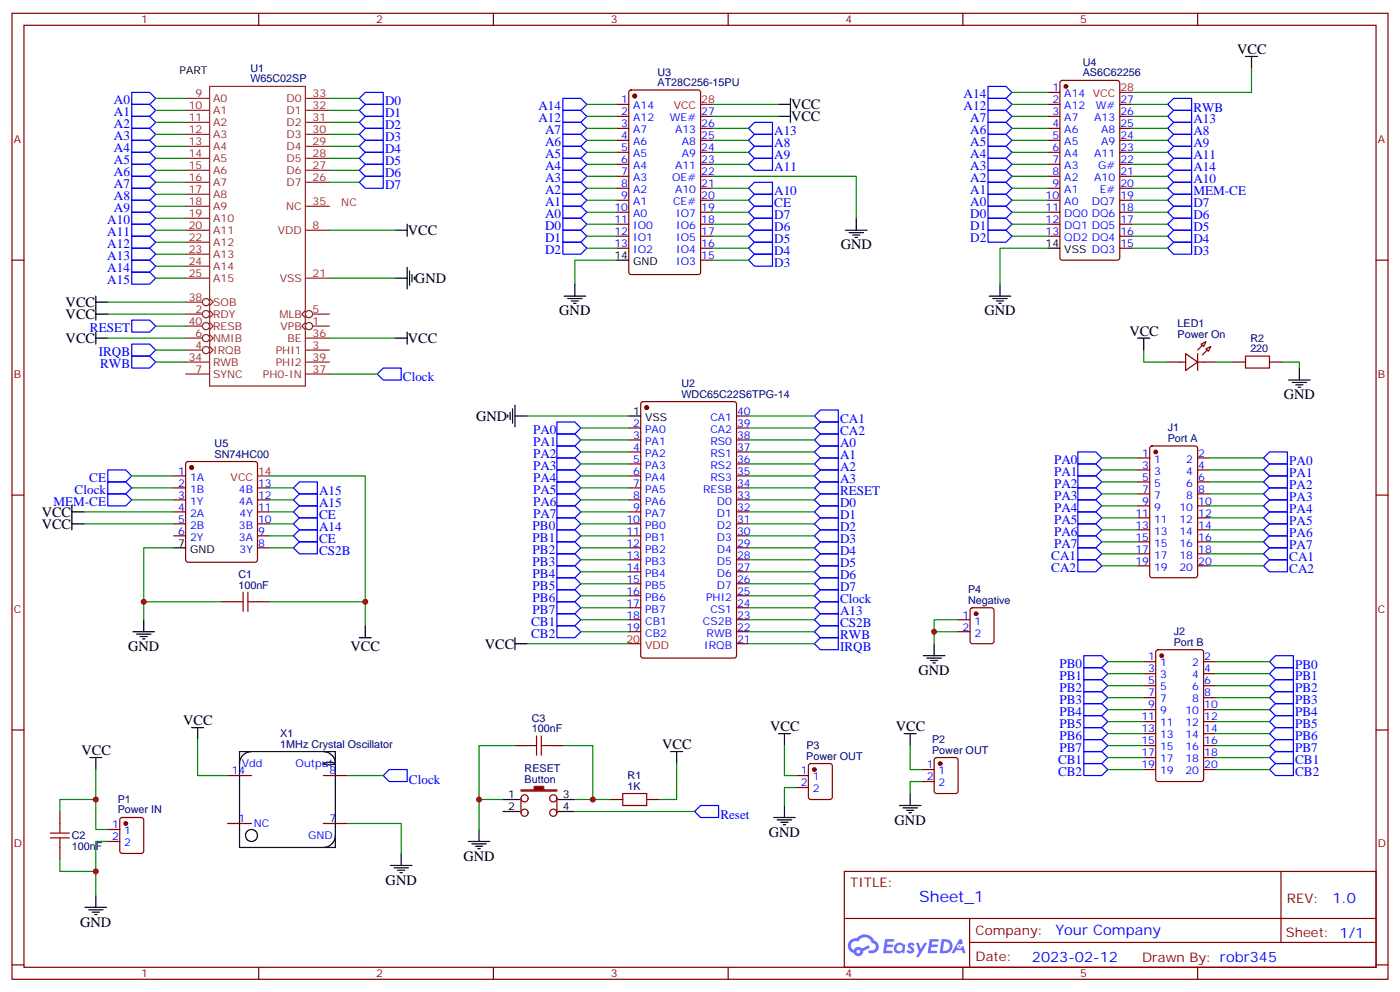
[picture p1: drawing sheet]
<svg xmlns="http://www.w3.org/2000/svg" width="412mm" height="292mm" viewBox="0 0 412 292" stroke-linecap="round" stroke-linejoin="round" font-family="sans-serif">
<g fill="none" stroke="#870000" stroke-width=".35">
<path d="M3.5 3.9h405.4v284.4h-405.4zM7.1 7.4h398.2v277.3h-398.2zM76.2 3.9v3.5M145.3 3.9v3.5M214.5 3.9v3.5M283.6 3.9v3.5M352.8 3.9v3.5M3.5 76.6h3.6M405.3 76.6h3.6M3.5 145.7h3.6M405.3 145.7h3.6M3.5 214.9h3.6"/>
<path d="M405.3 214.9h3.6M248.7 256.5h156.6v28.2h-156.6zM377.3 256.5v20.9M248.7 270.4h156.5M285.6 277.4h119.6M285.6 270.4v14.1M3.5 284h3.6M76.2 284.7v3.6M145.3 284.7v3.6M214.5 284.7v3.6M283.6 284.7v3.6M352.8 284.7v3.6"/>
<path d="M405.3 284h3.6"/>
</g>
<g fill="#5487ff">
<path d="M267.7 277.7a1.22 1.22 0 0 1 1.7 .2l-.4 .6a.47 .47 0 0 0-.3-.4 .47 .47 0 0 0-.5 .2l.1 .2a1.14 1.14 0 0 1 .8 1.8 1.14 1.14 0 0 1-1.9 0l-.2-.2 .5-.6 .7 .5a.29 .29 0 0 0 .3-.3 .29 .29 0 0 0-.2-.3 1.04 1.04 0 0 1-.6-1.7z"/>
<path d="M260.7 276.4h2.4l.3 .2-.2 .5-1.8 .1-.1 .8h1.5l.3 .4-.3 .4h-1.6l-.2 1.1h1.7l.2 .3-.2 .3-2.6 .1z"/>
<path d="M273.8 276.4h2.4l.3 .2-.1 .5-1.8 .1-.2 .8h1.6l.3 .4-.4 .4h-1.6l-.1 1.1h1.7l.2 .3-.2 .3-2.6 .1z"/>
<path d="M282.6 276.4h.7l.3 1.3-.6 .3a.69 .69 0 0 0-1 .3 .69 .69 0 0 0 .4 .9 .69 .69 0 0 0 .9-.6l.5-.2 .6 2.2h-.8l-.2-.9h-1.8l-.5 .9h-.8z"/>
<path d="M269.8 277.5h.8l.6 1.8 1.1-1.8h.9l-2.6 4.2h-.8l.9-1.5z"/>
<path d="M277.4 276.4l-.6 4.2h1.3a2.11 2.11 0 0 0 2.5-2.1 2.11 2.11 0 0 0-2.5-2.1zM278.1 277.2a1.39 1.39 0 0 1 1.7 1.4 1.39 1.39 0 0 1-1.8 1.3h-.3z"/>
<path d="M263.7 278.1a1.54 1.54 0 0 0-.1 2.1 1.54 1.54 0 0 0 2.2 .1l.6 .3 .3-2.3-.2-.3h-.4a1.49 1.49 0 0 0-2.4 .1zM264 279.1a.94 .94 0 0 1 1.8 0 .94 .94 0 0 1-1.8 0z"/>
<path d="M250.4 276.8a2.18 2.18 0 0 0 1.1 3.7 1.44 1.44 0 0 0 1.6 .9 1.44 1.44 0 0 0 1.2-1.4l2-1-.5-.8-1.9 1a1.47 1.47 0 0 0-2.4 .4 1.39 1.39 0 0 1-.7-1.9 1.39 1.39 0 0 1 2-.5 2.12 2.12 0 0 1 2.2-1.3 2.12 2.12 0 0 1 1.9 1.7 1.14 1.14 0 0 1 1.1 1.4 1.14 1.14 0 0 1-1.7 .7 .43 .43 0 0 0-.5 .4 .43 .43 0 0 0 .4 .5 1.98 1.98 0 0 0 2.5-1.2 1.98 1.98 0 0 0-1.2-2.6 3.1 3.1 0 0 0-5.3-.6l-.9 .1zM252.3 280.1a.55 .55 0 0 1 1.1 0 .55 .55 0 0 1-1.1 0z"/>
<circle cx="282.6" cy="278.5" r=".26"/>
</g>
<g fill="none" stroke="#8c2424" stroke-width=".35">
<path d="M54.7 29h7M54.7 32.5h7M54.7 36h7M54.7 39.5h7M61.7 25.4h28.3v88.2h-28.3zM90 29h7M90 32.5h7M90 36h7M90 39.5h7M54.7 43.1h7M54.7 46.6h7M54.7 50.1h7"/>
<path d="M54.7 53.7h7M54.7 57.2h7M90 43.1h7M90 46.6h7M90 50.1h7M90 53.7h7M54.7 60.7h7M54.7 64.2h7M54.7 67.8h7M54.7 71.3h7M54.7 74.8h7M54.7 78.4h7"/>
<path d="M90 60.7h7M90 67.8h7M54.7 81.9h7M54.7 99.5h4.9M54.7 92.5h4.9M54.7 88.9h4.9M54.7 96h4.9M61.7 98.5l1.1 1-1.1 1.1M61.7 91.4l1.1 1.1-1.1 1M61.7 87.9l1.1 1-1.1 1.1M61.7 94.9l1.1 1.1-1.1 1M90 91.4l-1.1 1.1 1.1 1"/>
<path d="M90 94.9l-1.1 1.1 1.1 1M90 81.9h7M90 99.5h7M92.1 92.5h4.9M92.1 96h4.9M54.7 103h4.9M54.7 110.1h7M54.7 106.6h7M61.7 102l1.1 1-1.1 1.1M90 103h7M90 110.1h7M90 106.6h7"/>
<circle cx="60.7" cy="88.9" r="1.06"/>
<circle cx="60.7" cy="92.5" r="1.06"/>
<circle cx="60.7" cy="96" r="1.06"/>
<circle cx="60.7" cy="99.5" r="1.06"/>
<circle cx="91" cy="92.5" r="1.06"/>
<circle cx="91" cy="96" r="1.06"/>
<circle cx="60.7" cy="103" r="1.06"/>
</g>
<circle cx="190.5" cy="120" r=".53" fill="#870000" stroke="#870000" stroke-width=".35"/>
<g fill="none" stroke="#870000" stroke-width=".35">
<path d="M189 118.4l.4-.2h26.9l.6 .4 .1 74.4-.5 .7h-27.1l-.6-.5-.1-74.3zM185.2 126h3.5M185.2 129.5h3.5M185.2 133h3.5M185.2 136.6h3.5M217 126h3.5M217 129.5h3.5M217 133h3.5M217 136.6h3.5M217 122.4h3.5M185.2 140.1h3.5M185.2 143.6h3.5"/>
<path d="M185.2 147.1h3.5M185.2 150.7h3.5M185.2 154.2h3.5M185.2 157.7h3.5M217 140.1h3.5M217 143.6h3.5M217 147.1h3.5M217 150.7h3.5M217 154.2h3.5M217 157.7h3.5M185.2 161.3h3.5M185.2 164.8h3.5"/>
<path d="M185.2 168.3h3.5M185.2 171.8h3.5M185.2 175.4h3.5M185.2 178.9h3.5M217 161.3h3.5M217 164.8h3.5M217 168.3h3.5M217 171.8h3.5M217 175.4h3.5M217 178.9h3.5M185.2 182.4h3.5M185.2 185.9h3.5"/>
<path d="M217 182.4h3.5M217 185.9h3.5M217 189.5h3.5"/>
</g>
<g fill="none" stroke="#000" stroke-width=".35">
<path d="M116.4 67.8h3.5M119.9 66v3.5M119.9 78.7v6.4M120.6 79.8v4.2M28.2 88.9h3.5M28.2 87.2v7M28.2 97.8v3.5M28.2 92.5h3.5M28.2 99.5h3.5M116.4 99.5h3.5M116.4 81.9h3.5M119.9 97.8v3.5"/>
<path d="M121.4 80.8v2.1M122.1 81.5v.7M151.7 119.3v6.3M149.6 122.1v.7M150.3 121.4v2.1M151 120.3v4.3M151.7 122.4h3.5M185.2 122.4h3.5M39.2 185.9h6.3M40.2 186.7h4.2M41.3 187.4h2.1M42 188.1h.7"/>
<path d="M42.3 182.4v3.5M151.7 189.5h3.5M151.7 187.7v3.5M148.2 235.3h3.5M148.2 238.9h3.5"/>
</g>
<path d="M185.2 189.5h3.5" fill="none" stroke="#f00" stroke-width=".35"/>
<g fill="none" stroke="#00f" stroke-width=".35">
<path d="M38.8 27.2h5.3l1.8 1.8-1.8 1.7h-5.3zM38.8 30.7h5.3l1.8 1.8-1.8 1.8h-5.3zM38.8 34.3h5.3l1.8 1.7-1.8 1.8h-5.3zM38.8 37.8h5.3l1.8 1.7-1.8 1.8h-5.3zM105.8 32.5l1.8-1.8h5.3v3.6h-5.3zM105.8 29l1.8-1.8h5.3v3.5h-5.3zM107.6 34.3h5.3v3.5h-5.3l-1.8-1.8zM107.6 37.8h5.3v3.5h-5.3l-1.8-1.8zM291 39.5h5.3l1.8 1.8-1.8 1.8h-5.3zM291 36h5.3l1.8 1.8-1.8 1.7h-5.3zM291 32.5h5.3l1.8 1.8-1.8 1.7h-5.3zM291 29h5.3l1.8 1.7-1.8 1.8h-5.3z"/>
<path d="M291 25.4h5.3l1.8 1.8-1.8 1.8h-5.3zM345.7 36h5.3v3.5h-5.3l-1.7-1.7zM345.7 39.5h5.3v3.6h-5.3l-1.7-1.8zM345.7 32.5h5.3v3.5h-5.3l-1.7-1.7zM345.7 29h5.3v3.5h-5.3l-1.7-1.8zM38.8 41.3h5.3l1.8 1.8-1.8 1.7h-5.3zM38.8 44.8h5.3l1.8 1.8-1.8 1.8h-5.3zM38.8 48.4h5.3l1.8 1.7-1.8 1.8h-5.3zM38.8 51.9h5.3l1.8 1.8-1.8 1.7h-5.3zM38.8 55.4h5.3l1.8 1.8-1.8 1.7h-5.3zM38.8 58.9h5.3l1.8 1.8-1.8 1.8h-5.3zM107.6 41.3h5.3v3.5h-5.3l-1.8-1.7z"/>
<path d="M107.6 44.8h5.3v3.6h-5.3l-1.8-1.8zM107.6 48.4h5.3v3.5h-5.3l-1.8-1.8zM107.6 51.9h5.3v3.5h-5.3l-1.8-1.7zM291 57.2h5.3l1.8 1.7-1.8 1.8h-5.3zM291 53.7h5.3l1.8 1.7-1.8 1.8h-5.3zM291 50.1h5.3l1.8 1.8-1.8 1.8h-5.3zM291 46.6h5.3l1.8 1.8-1.8 1.7h-5.3zM291 43.1h5.3l1.8 1.7-1.8 1.8h-5.3zM345.7 57.2h5.3v3.5h-5.3l-1.7-1.8zM345.7 50.1h5.3v3.6h-5.3l-1.7-1.8zM345.7 43.1h5.3v3.5h-5.3l-1.7-1.8zM345.7 46.6h5.3v3.5h-5.3l-1.7-1.7z"/>
<path d="M345.7 53.7h5.3v3.5h-5.3l-1.7-1.8zM38.8 62.5h5.3l1.8 1.7-1.8 1.8h-5.3zM38.8 66h5.3l1.8 1.8-1.8 1.7h-5.3zM38.8 69.5h5.3l1.8 1.8-1.8 1.8h-5.3zM38.8 73.1h5.3l1.8 1.7-1.8 1.8h-5.3zM38.8 76.6h5.3l1.8 1.8-1.8 1.7h-5.3zM291 60.7h5.3l1.8 1.8-1.8 1.7h-5.3zM291 64.2h5.3l1.8 1.8-1.8 1.8h-5.3zM291 67.8h5.3l1.8 1.7-1.8 1.8h-5.3zM345.7 71.3h5.3v3.5h-5.3l-1.7-1.7zM345.7 67.8h5.3v3.5h-5.3l-1.7-1.8zM345.7 64.2h5.3v3.6h-5.3l-1.7-1.8z"/>
<path d="M345.7 60.7h5.3v3.5h-5.3l-1.7-1.7zM38.8 80.1h5.3l1.8 1.8-1.8 1.7h-5.3zM38.8 94.2h5.3l1.8 1.8-1.8 1.8h-5.3zM38.8 104.8h5.3l1.8 1.8-1.8 1.7h-5.3zM38.8 101.3h5.3l1.8 1.7-1.8 1.8h-5.3zM111.1 110.1l1.8-1.8h5.3v3.6h-5.3zM31.7 138.3h5.3l1.8 1.8-1.8 1.8h-5.3zM241.7 127.7h5.2v3.6h-5.2l-1.8-1.8zM241.7 131.3h5.2v3.5h-5.2l-1.8-1.8zM241.7 134.8h5.2v3.5h-5.2l-1.8-1.7zM241.7 138.3h5.2v3.6h-5.2l-1.8-1.8zM31.7 141.9h5.3l1.8 1.7-1.8 1.8h-5.3z"/>
<path d="M31.7 145.4h5.3l1.8 1.7-1.8 1.8h-5.3zM86.4 143.6l1.8-1.7h5.3v3.5h-5.3zM88.2 145.4h5.3v3.5h-5.3l-1.8-1.8zM88.2 152.4h5.3v3.6h-5.3l-1.8-1.8zM88.2 159.5h5.3v3.5h-5.3l-1.8-1.7zM88.2 148.9h5.3v3.5h-5.3l-1.8-1.7zM88.2 156h5.3v3.5h-5.3l-1.8-1.8zM241.7 145.4h5.2v3.5h-5.2l-1.8-1.8zM241.7 148.9h5.2v3.5h-5.2l-1.8-1.7zM241.7 152.4h5.2v3.6h-5.2l-1.8-1.8zM241.7 156h5.2v3.5h-5.2l-1.8-1.8zM241.7 159.5h5.2v3.5h-5.2l-1.8-1.7z"/>
<path d="M241.7 141.9h5.2v3.5h-5.2l-1.8-1.8zM239.9 164.8l1.8-1.8h5.2v3.5h-5.2zM241.7 166.5h5.2v3.6h-5.2l-1.8-1.8zM241.7 170.1h5.2v3.5h-5.2l-1.8-1.8zM241.7 173.6h5.2v3.5h-5.2l-1.8-1.7zM241.7 177.1h5.2v3.6h-5.2l-1.8-1.8zM241.7 184.2h5.2v3.5h-5.2l-1.8-1.8zM241.7 187.7h5.2v3.5h-5.2l-1.8-1.7zM241.7 180.7h5.2v3.5h-5.2l-1.8-1.8zM114.7 226.5h5.2v3.5h-5.2l-1.8-1.7z"/>
</g>
<g fill="none" stroke="#008700" stroke-width=".35">
<path d="M45.9 29h8.8M45.9 32.5h8.8M45.9 36h8.8M45.9 39.5h8.8M97 29h8.8M97 32.5h8.8M97 36h8.8M97 39.5h8.8M45.9 43.1h8.8M45.9 46.6h8.8M45.9 50.1h8.8M45.9 53.7h8.8"/>
<path d="M45.9 57.2h8.8M97 43.1h8.8M97 46.6h8.8M97 50.1h8.8M97 53.7h8.8M45.9 60.7h8.8M45.9 64.2h8.8M45.9 67.8h8.8M45.9 71.3h8.8M45.9 74.8h8.8M45.9 78.4h8.8M97 67.8h19.4"/>
<path d="M31.7 88.9h23M31.7 92.5h23M31.7 99.5h23M45.9 81.9h8.8M45.9 96h8.8M97 81.9h19.4M97 99.5h19.4M45.9 103h8.8M45.9 106.6h8.8M97 110.1h14.1M155.2 122.4h30M220.5 136.6h19.4"/>
<path d="M220.5 133h19.4M220.5 129.5h19.4M220.5 147.1h19.4M220.5 150.7h19.4M220.5 154.2h19.4M220.5 157.7h19.4M220.5 143.6h19.4M220.5 140.1h19.4M220.5 161.3h19.4M220.5 164.8h19.4M220.5 168.3h19.4M220.5 171.8h19.4"/>
<path d="M220.5 175.4h19.4M220.5 178.9h19.4M155.2 189.5h30M220.5 189.5h19.4M220.5 185.9h19.4M220.5 182.4h19.4"/>
</g>
<path d="M153.5 232.5h3.8v-1h2.9v1h3.8v.4h-10.5z" fill="#870000" stroke="#f00" stroke-width=".35"/>
<g fill="none" stroke="#870000" stroke-width=".35">
<path d="M181.7 30.7h3.5M181.7 34.3h3.5M181.7 37.8h3.5M185.4 26.7l.5-.2h19.8l.6 .4 .1 53.2-.5 .7h-20l-.6-.4-.1-53.2zM206.4 34.3h3.5M206.4 37.8h3.5M308.7 30.7h3.5M308.7 34.3h3.5M308.7 37.8h3.5M308.7 27.2h3.5M312.4 23.9l.5-.2h16.2l.7 .4v51.8l-.4 .6-16.5 .1-.6-.5-.1-51.7zM329.8 30.7h3.6"/>
<path d="M329.8 34.3h3.6M329.8 37.8h3.6M181.7 41.3h3.5M181.7 44.8h3.5M181.7 48.4h3.5M181.7 51.9h3.5M181.7 55.4h3.5M181.7 58.9h3.5M206.4 41.3h3.5M206.4 44.8h3.5M206.4 48.4h3.5M206.4 51.9h3.5"/>
<path d="M206.4 55.4h3.5M206.4 58.9h3.5M308.7 41.3h3.5M308.7 44.8h3.5M308.7 48.4h3.5M308.7 51.9h3.5M308.7 55.4h3.5M308.7 58.9h3.5M329.8 41.3h3.6M329.8 44.8h3.6M329.8 48.4h3.6M329.8 51.9h3.6"/>
<path d="M329.8 55.4h3.6M329.8 58.9h3.6M181.7 62.5h3.5M181.7 66h3.5M181.7 69.5h3.5M181.7 73.1h3.5M206.4 62.5h3.5M206.4 66h3.5M206.4 69.5h3.5M206.4 73.1h3.5M206.4 76.6h3.5M308.7 62.5h3.5"/>
<path d="M308.7 66h3.5M308.7 69.5h3.5M329.8 62.5h3.6M329.8 66h3.6M329.8 69.5h3.6M329.8 73.1h3.6M344 106.6h5.2M349.2 104.1l3.6 2.5-3.6 2.4zM352.8 106.6h5.3M352.8 104.1v4.9M353.8 101.3l1.4-.7-.7 1.4zM355.2 102.7l1.5-.7-.7 1.4z"/>
<path d="M363.4 106.6h3.5M373.9 106.6h3.6M54.9 136.1l.5-.2h19.7l.5 .2 .2 .5v28.2l-.2 .5-.5 .2h-19.7l-.5-.2-.2-.5v-28.2zM335.1 134.8h3.6M335.1 138.3h3.6M338.9 131.5l.5-.2h12.7l.6 .4 .1 37.7-.5 .6-12.9 .1-.7-.5v-37.6zM352.8 134.8h3.5M352.8 138.3h3.5M51.2 140.1h3.5M51.2 143.6h3.5M51.2 147.1h3.5M51.2 150.7h3.5"/>
<path d="M51.2 154.2h3.5M51.2 157.7h3.5M75.8 143.6h3.6M75.8 147.1h3.6M75.8 150.7h3.6M75.8 154.2h3.6M75.8 157.7h3.6M335.1 141.9h3.6M335.1 159.5h3.6M335.1 145.4h3.6M335.1 156h3.6M335.1 148.9h3.6"/>
<path d="M335.1 152.4h3.6M352.8 141.9h3.5M352.8 159.5h3.5M352.8 145.4h3.5M352.8 156h3.5M352.8 148.9h3.5M352.8 152.4h3.5M65.3 177.1h3.5M75.8 177.1h3.6M75.8 161.3h3.6M286 179.1l.5-.2h5.6l.7 .4v9.5l-.5 .6-5.8 .1-.7-.5v-9.4zM335.1 166.5h3.6"/>
<path d="M335.1 163h3.6M352.8 166.5h3.5M352.8 163h3.5M282.2 182.4h3.6M282.2 185.9h3.6M336.9 194.8h3.5M336.9 198.3h3.5M340.7 191.4l.4-.2h12.7l.7 .5v37.6l-.4 .7h-13l-.6-.4-.1-37.7zM354.5 194.8h3.6M354.5 198.3h3.6M151.7 219.5h3.5M162.3 219.5h3.5"/>
<path d="M336.9 201.8h3.5M336.9 219.5h3.5M336.9 205.4h3.5M336.9 215.9h3.5M336.9 208.9h3.5M336.9 212.4h3.5M354.5 201.8h3.6M354.5 219.5h3.6M354.5 205.4h3.6M354.5 215.9h3.6M354.5 208.9h3.6M354.5 212.4h3.6"/>
<path d="M17.6 238.9v3.5M67 228.3h7.1M95.2 228.3h7.1M153.5 235v4.2M164 235v4.2M179.9 235.3h3.5M190.5 235.3h3.5M234.6 228.3h3.5M234.6 231.8h3.5M238.4 225l.4-.2h5.7l.6 .4 .1 9.4-.5 .7h-5.9l-.6-.4-.1-9.4zM271.6 226.5h3.6M271.6 230h3.6"/>
<path d="M275.4 223.2l.5-.2h5.6l.7 .4v9.5l-.4 .6-5.9 .1-.7-.5v-9.4zM336.9 226.5h3.5M336.9 223h3.5M354.5 226.5h3.6M354.5 223h3.6M17.6 249.4v3.6M31.7 244.2h3.6M31.7 247.7h3.6M35.5 240.8l.5-.2h5.6l.7 .5v9.4l-.4 .7h-5.9l-.7-.4v-9.5zM67 242.4h7.1M95.2 242.4h7.1"/>
<circle cx="154.5" cy="239.2" r="1.06"/>
<circle cx="154.5" cy="235" r="1.06"/>
<circle cx="163" cy="239.2" r="1.06"/>
<circle cx="163" cy="235" r="1.06"/>
</g>
<g fill="none" stroke="#000" stroke-width=".35">
<path d="M366.9 16.6h3.5M368.7 16.6v3.5M229.3 34.3h3.5M229.3 30.7h3.5M232.8 29v7M181.7 76.6h3.5M249.1 67.8h6.3M250.1 68.5h4.3M251.2 69.2h2.1M251.9 69.9h.7M252.2 64.2v3.6M308.7 73.1h3.5"/>
<path d="M166.2 87.2h6.3M167.2 87.9h4.2M168.3 88.6h2.1M169 89.3h.7M169.3 83.6v3.6M291.4 87.2h6.3M292.5 87.9h4.2M293.5 88.6h2.1M294.2 89.3h.7M294.6 83.6v3.6M335.1 99.5h3.6M336.9 99.5v3.5"/>
<path d="M379.6 111.9h6.3M380.6 112.6h4.3M381.7 113.3h2.1M382.4 114h.7M382.8 108.3v3.6M21.2 154.2h3.5M21.2 148.9v7.1M21.2 150.7h3.5M51.2 161.3h3.5M105.8 187.7h3.6M107.6 184.2v3.5M272 193h6.3"/>
<path d="M273 193.7h4.3M274.1 194.4h2.1M274.8 195.1h.7M275.2 189.5v3.5M56.4 214.2h3.6M58.2 214.2v3.5M229.3 215.9h3.5M231.1 215.9v3.6M266.3 215.9h3.6M268.1 215.9v3.6M26.5 223h3.5M28.2 223v3.5"/>
<path d="M70.6 221.2h28.2v28.2h-28.2zM74.1 221.2a3.5 3.5 0 0 0-3.5 3.6M95.2 221.2a3.5 3.5 0 0 1 3.6 3.6M95.3 224.6a5.1 5.1 0 0 1 3.5 .2 4.6 4.6 0 0 1-3.6 0zM151.7 235.3h1.4M151.7 238.9h1.4M164.4 235.3h4.9M164.4 238.9h4.9M197.6 221.2h3.5M199.3 221.2v3.6M231.1 237.1v3.5M264.9 237.1h6.4"/>
<path d="M266 237.8h4.2M267.1 238.5h2.1M267.8 239.2h.7M268.1 233.6v3.5M98.8 245.9a3.5 3.5 0 0 1-3.6 3.5M115 254.7h6.4M116.1 255.4h4.2M117.1 256.2h2.1M117.8 256.9h.7M118.2 251.2v3.5M137.9 247.7h6.4M139 248.4h4.2"/>
<path d="M140.1 249.1h2.1M140.8 249.8h.7M141.1 244.2v3.5M227.9 240.6h6.3M229 241.3h4.2M230 242h2.1M230.7 242.7h.7M25 267.1h6.4M26.1 267.8h4.2M27.2 268.5h2.1M27.9 269.2h.7M28.2 263.6v3.5"/>
<circle cx="74.1" cy="245.9" r="1.76"/>
</g>
<g fill="none" stroke="#008700" stroke-width=".35">
<path d="M172.9 30.7h8.8M172.9 34.3h8.8M172.9 37.8h8.8M209.9 30.7h19.4M209.9 34.3h19.4M209.9 37.8h10.6M298.1 30.7h10.6M298.1 34.3h10.6M298.1 37.8h10.6M298.1 27.2h10.6M333.4 30.7h10.6M333.4 34.3h10.6"/>
<path d="M333.4 37.8h10.6M368.7 20.1v7.1h-35.3M172.9 41.3h8.8M172.9 44.8h8.8M172.9 48.4h8.8M172.9 51.9h8.8M172.9 55.4h8.8M172.9 58.9h8.8M209.9 51.9h42.3v12.3M209.9 41.3h10.6M209.9 44.8h10.6M209.9 48.4h10.6"/>
<path d="M209.9 55.4h10.6M209.9 58.9h10.6M298.1 41.3h10.6M298.1 44.8h10.6M298.1 48.4h10.6M298.1 51.9h10.6M298.1 55.4h10.6M298.1 58.9h10.6M333.4 41.3h10.6M333.4 44.8h10.6M333.4 48.4h10.6M333.4 51.9h10.6"/>
<path d="M333.4 55.4h10.6M333.4 58.9h10.6M172.9 62.5h8.8M172.9 73.1h8.8M172.9 69.5h8.8M172.9 66h8.8M181.7 76.6h-12.4v7M209.9 62.5h10.6M209.9 76.6h10.6M209.9 73.1h10.6M209.9 69.5h10.6M209.9 66h10.6"/>
<path d="M298.1 62.5h10.6M298.1 69.5h10.6M298.1 66h10.6M308.7 73.1h-14.1v10.5M333.4 62.5h10.6M333.4 73.1h10.6M333.4 69.5h10.6M333.4 66h10.6M336.9 103v3.6h7.1M358.1 106.6h5.3M377.5 106.6h5.3v1.7M171.1 126h14.1"/>
<path d="M171.1 129.5h14.1M171.1 133h14.1M171.1 136.6h14.1M220.5 126h19.4M220.5 122.4h19.4M324.6 134.8h10.5M324.6 138.3h10.5M356.3 134.8h15.9M356.3 138.3h15.9M24.7 150.7h26.5M24.7 154.2h26.5M38.8 140.1h12.4"/>
<path d="M38.8 143.6h12.4M38.8 147.1h12.4M79.4 140.1h28.2v44.1M79.4 143.6h7M79.4 147.1h7M79.4 150.7h7M79.4 154.2h7M79.4 157.7h7M171.1 140.1h14.1M171.1 143.6h14.1M171.1 147.1h14.1M171.1 150.7h14.1"/>
<path d="M171.1 154.2h14.1M171.1 157.7h14.1M324.6 141.9h10.5M324.6 145.4h10.5M324.6 148.9h10.5M324.6 152.4h10.5M324.6 156h10.5M324.6 159.5h10.5M356.3 141.9h15.9M356.3 145.4h15.9M356.3 148.9h15.9M356.3 152.4h15.9"/>
<path d="M356.3 156h15.9M356.3 159.5h15.9M42.3 177.1h23M51.2 161.3h-8.9v21.1M79.4 161.3h7M79.4 177.1h28.2M171.1 161.3h14.1M171.1 164.8h14.1M171.1 168.3h14.1M171.1 171.8h14.1M171.1 175.4h14.1M171.1 178.9h14.1"/>
<path d="M324.6 163h10.5M324.6 166.5h10.5M356.3 163h15.9M356.3 166.5h15.9M171.1 182.4h14.1M171.1 185.9h14.1M275.2 185.9h7M282.2 182.4h-7v7.1M326.3 194.8h10.6M326.3 198.3h10.6M358.1 194.8h15.8M358.1 198.3h15.8"/>
<path d="M58.2 217.7v10.6h8.8M151.7 219.5h-10.6v15.8M165.8 219.5h8.8v15.8M231.1 219.5v8.8h3.5M268.1 219.5v7h3.5M326.3 201.8h10.6M326.3 205.4h10.6M326.3 208.9h10.6M326.3 212.4h10.6M326.3 215.9h10.6M326.3 219.5h10.6M358.1 201.8h15.8"/>
<path d="M358.1 205.4h15.8M358.1 208.9h15.8M358.1 212.4h15.8M358.1 215.9h15.8M358.1 219.5h15.8M28.2 226.5v17.7h3.5M28.2 235.3h-10.6v3.6M102.3 228.3h10.6M148.2 235.3h-7.1v8.9M169.3 238.9h35.3M169.3 235.3h10.6M199.3 224.8v10.5h-5.3"/>
<path d="M234.6 231.8h-3.5v5.3M271.6 230h-3.5v3.6M326.3 223h10.6M326.3 226.5h10.6M358.1 223h15.8M358.1 226.5h15.8M17.6 253v3.5h10.6M31.7 247.7h-3.5v15.9M102.3 242.4h15.9v8.8"/>
</g>
<g fill="none" stroke="#00f" stroke-width=".35">
<path d="M165.8 39.5h5.3l1.8 1.8-1.8 1.8h-5.3zM165.8 36h5.3l1.8 1.8-1.8 1.7h-5.3zM165.8 32.5h5.3l1.8 1.8-1.8 1.7h-5.3zM165.8 29h5.3l1.8 1.7-1.8 1.8h-5.3zM222.2 39.5h5.3v3.6h-5.3l-1.7-1.8zM222.2 36h5.3v3.5h-5.3l-1.7-1.7zM165.8 57.2h5.3l1.8 1.7-1.8 1.8h-5.3zM165.8 53.7h5.3l1.8 1.7-1.8 1.8h-5.3zM165.8 50.1h5.3l1.8 1.8-1.8 1.8h-5.3zM165.8 46.6h5.3l1.8 1.8-1.8 1.7h-5.3zM165.8 43.1h5.3l1.8 1.7-1.8 1.8h-5.3zM222.2 43.1h5.3v3.5h-5.3l-1.7-1.8z"/>
<path d="M222.2 53.7h5.3v3.5h-5.3l-1.7-1.8zM222.2 46.6h5.3v3.5h-5.3l-1.7-1.7zM222.2 57.2h5.3v3.5h-5.3l-1.7-1.8zM165.8 60.7h5.3l1.8 1.8-1.8 1.7h-5.3zM165.8 64.2h5.3l1.8 1.8-1.8 1.8h-5.3zM165.8 67.8h5.3l1.8 1.7-1.8 1.8h-5.3zM165.8 71.3h5.3l1.8 1.8-1.8 1.7h-5.3zM222.2 74.8h5.3v3.6h-5.3l-1.7-1.8zM222.2 71.3h5.3v3.5h-5.3l-1.7-1.7zM222.2 67.8h5.3v3.5h-5.3l-1.7-1.8zM222.2 64.2h5.3v3.6h-5.3l-1.7-1.8zM222.2 60.7h5.3v3.5h-5.3l-1.7-1.7z"/>
<path d="M164 124.2h5.3l1.8 1.8-1.8 1.7h-5.3zM164 127.7h5.3l1.8 1.8-1.8 1.8h-5.3zM164 131.3h5.3l1.8 1.7-1.8 1.8h-5.3zM164 134.8h5.3l1.8 1.8-1.8 1.7h-5.3zM164 138.3h5.3l1.8 1.8-1.8 1.8h-5.3zM241.7 120.7h5.2v3.5h-5.2l-1.8-1.8zM241.7 124.2h5.2v3.5h-5.2l-1.8-1.7zM317.5 133h5.3l1.8 1.8-1.8 1.8h-5.3zM317.5 136.6h5.3l1.8 1.7-1.8 1.8h-5.3zM373.9 133h5.3v3.6h-5.3l-1.7-1.8zM373.9 136.6h5.3v3.5h-5.3l-1.7-1.8zM164 141.9h5.3l1.8 1.7-1.8 1.8h-5.3z"/>
<path d="M164 145.4h5.3l1.8 1.7-1.8 1.8h-5.3zM164 148.9h5.3l1.8 1.8-1.8 1.7h-5.3zM164 152.4h5.3l1.8 1.8-1.8 1.8h-5.3zM164 156h5.3l1.8 1.7-1.8 1.8h-5.3zM164 159.5h5.3l1.8 1.8-1.8 1.7h-5.3zM317.5 140.1h5.3l1.8 1.8-1.8 1.7h-5.3zM317.5 143.6h5.3l1.8 1.8-1.8 1.7h-5.3zM317.5 147.1h5.3l1.8 1.8-1.8 1.8h-5.3zM317.5 150.7h5.3l1.8 1.7-1.8 1.8h-5.3zM317.5 154.2h5.3l1.8 1.8-1.8 1.7h-5.3zM317.5 157.7h5.3l1.8 1.8-1.8 1.8h-5.3zM373.9 140.1h5.3v3.5h-5.3l-1.7-1.7z"/>
<path d="M373.9 143.6h5.3v3.5h-5.3l-1.7-1.7zM373.9 147.1h5.3v3.6h-5.3l-1.7-1.8zM373.9 150.7h5.3v3.5h-5.3l-1.7-1.8zM373.9 154.2h5.3v3.5h-5.3l-1.7-1.7zM373.9 157.7h5.3v3.6h-5.3l-1.7-1.8zM164 163h5.3l1.8 1.8-1.8 1.7h-5.3zM164 166.5h5.3l1.8 1.8-1.8 1.8h-5.3zM164 170.1h5.3l1.8 1.7-1.8 1.8h-5.3zM164 173.6h5.3l1.8 1.8-1.8 1.7h-5.3zM164 177.1h5.3l1.8 1.8-1.8 1.8h-5.3zM317.5 161.3h5.3l1.8 1.7-1.8 1.8h-5.3zM317.5 164.8h5.3l1.8 1.7-1.8 1.8h-5.3z"/>
<path d="M373.9 161.3h5.3v3.5h-5.3l-1.7-1.8zM373.9 164.8h5.3v3.5h-5.3l-1.7-1.8zM164 180.7h5.3l1.8 1.7-1.8 1.8h-5.3zM164 184.2h5.3l1.8 1.7-1.8 1.8h-5.3zM319.3 193h5.3l1.7 1.8-1.7 1.7h-5.3zM319.3 196.5h5.3l1.7 1.8-1.7 1.8h-5.3zM375.7 193h5.3v3.5h-5.3l-1.8-1.7zM375.7 196.5h5.3v3.6h-5.3l-1.8-1.8zM319.3 200.1h5.3l1.7 1.7-1.7 1.8h-5.3zM319.3 203.6h5.3l1.7 1.8-1.7 1.7h-5.3zM319.3 207.1h5.3l1.7 1.8-1.7 1.7h-5.3zM319.3 210.6h5.3l1.7 1.8-1.7 1.8h-5.3z"/>
<path d="M319.3 214.2h5.3l1.7 1.7-1.7 1.8h-5.3zM319.3 217.7h5.3l1.7 1.8-1.7 1.7h-5.3zM373.9 212.4l1.8-1.8h5.3v3.6h-5.3zM375.7 200.1h5.3v3.5h-5.3l-1.8-1.8zM375.7 203.6h5.3v3.5h-5.3l-1.8-1.7zM375.7 207.1h5.3v3.5h-5.3l-1.8-1.7zM375.7 214.2h5.3v3.5h-5.3l-1.8-1.8zM375.7 217.7h5.3v3.5h-5.3l-1.8-1.7zM206.4 237.1h5.3v3.5h-5.3l-1.8-1.7zM319.3 221.2h5.3l1.7 1.8-1.7 1.8h-5.3zM319.3 224.8h5.3l1.7 1.7-1.7 1.8h-5.3zM373.9 223l1.8-1.8h5.3v3.6h-5.3z"/>
<path d="M375.7 224.8h5.3v3.5h-5.3l-1.8-1.8z"/>
</g>
<g fill="#870000" stroke="#870000" stroke-width=".35">
<path d="M354.2 104.5l1.4-1.5z"/>
<path d="M352.8 103l1.4-1.4z"/>
<circle cx="340.4" cy="133" r=".53"/>
<circle cx="342.2" cy="193" r=".53"/>
<circle cx="37" cy="242.4" r=".53"/>
<circle cx="276.9" cy="224.8" r=".53"/>
<circle cx="239.9" cy="226.5" r=".53"/>
<circle cx="287.5" cy="180.7" r=".53"/>
<circle cx="187" cy="28.3" r=".53"/>
<circle cx="56.4" cy="137.6" r=".53"/>
<circle cx="314" cy="25.4" r=".53"/>
</g>
<g fill="none" stroke="#a10000" stroke-width=".35">
<path d="M366.9 104.8h7v3.5h-7zM68.8 177.1h2.8M71.6 174.3v5.7M73 177.1h2.8M73 174.3v5.7M155.2 219.5h2.8M158 216.6v5.7M159.5 219.5h2.8M159.5 216.6v5.7M183.4 233.6h7.1v3.5h-7.1zM14.8 245.2h5.7M14.8 246.6h5.7"/>
<path d="M17.6 242.4v2.8M17.6 246.6v2.8"/>
</g>
<path d="M206.4 30.7h3.5M329.8 27.2h3.6M75.8 140.1h3.6" fill="none" stroke="#f00" stroke-width=".35"/>
<g fill="#c00">
<circle cx="275.2" cy="185.9" r=".88"/>
<circle cx="28.2" cy="235.3" r=".88"/>
<circle cx="28.2" cy="256.5" r=".88"/>
<circle cx="141.1" cy="235.3" r=".88"/>
<circle cx="174.6" cy="235.3" r=".88"/>
<circle cx="42.3" cy="177.1" r=".88"/>
<circle cx="107.6" cy="177.1" r=".88"/>
</g>
<text font-size="4.6" fill="#00f" x="270.8" y="265.5">Sheet_1</text>
<g font-size="4.2">
<text x="364.4" y="15.9">VCC</text>
<text x="233" y="35.7">VCC</text>
<text x="233" y="32.1">VCC</text>
<text x="120.1" y="69.2">VCC</text>
<text x="247.6" y="73.4">GND</text>
<text x="122.2" y="83.3">GND</text>
<text x="19.3" y="90.3">VCC</text>
<text x="19.3" y="93.9">VCC</text>
<text x="164.7" y="92.8">GND</text>
<text x="290" y="92.8">GND</text>
<text x="19.3" y="100.9">VCC</text>
<text x="120.1" y="100.9">VCC</text>
<text x="332.7" y="98.8">VCC</text>
<text x="378.2" y="117.5">GND</text>
<text x="140.2" y="123.9">GND</text>
<text x="12.3" y="155.6">VCC</text>
<text x="12.3" y="152.1">VCC</text>
<text x="37.7" y="191.6">GND</text>
<text x="103.2" y="191.6">VCC</text>
<text x="142.8" y="190.9">VCC</text>
<text x="270.6" y="198.6">GND</text>
<text x="54" y="213.5">VCC</text>
<text x="226.8" y="215.2">VCC</text>
<text x="263.9" y="215.2">VCC</text>
<text x="195.1" y="220.5">VCC</text>
<text x="24" y="222.3">VCC</text>
<text x="263.5" y="242.7">GND</text>
<text x="226.5" y="246.3">GND</text>
<text x="136.5" y="253.3">GND</text>
<text x="113.6" y="260.4">GND</text>
<text x="23.6" y="272.7">GND</text>
</g>
<g font-size="4.2" fill="#00f">
<text x="392.5" y="265.8">1.0</text>
<text x="310.9" y="275.3">Your Company</text>
<text x="304" y="283.1">2023-02-12</text>
</g>
<g font-size="3.9" fill="#00f">
<text x="283.8" y="29">A14</text>
<text x="33.5" y="30.7">A0</text>
<text x="33.5" y="34.3">A1</text>
<text x="113.4" y="34.5">D1</text>
<text x="113.4" y="31">D0</text>
<text x="158.6" y="32.5">A14</text>
<text x="283.8" y="32.5">A12</text>
<text x="351.5" y="32.8">RWB</text>
<text x="33.5" y="37.8">A2</text>
<text x="33.5" y="41.3">A3</text>
<text x="113.4" y="38">D2</text>
<text x="113.4" y="41.6">D3</text>
<text x="158.6" y="36">A12</text>
<text x="160.5" y="39.5">A7</text>
<text x="228.1" y="39.8">A13</text>
<text x="285.8" y="39.5">A6</text>
<text x="285.8" y="36">A7</text>
<text x="351.5" y="36.3">A13</text>
<text x="351.5" y="39.8">A8</text>
<text x="33.5" y="44.8">A4</text>
<text x="113.4" y="45.1">D4</text>
<text x="160.5" y="46.6">A5</text>
<text x="160.5" y="43.1">A6</text>
<text x="228.1" y="43.3">A8</text>
<text x="228.1" y="46.8">A9</text>
<text x="285.8" y="46.6">A4</text>
<text x="285.8" y="43.1">A5</text>
<text x="351.5" y="43.3">A9</text>
<text x="351.5" y="46.8">A11</text>
<text x="33.5" y="48.4">A5</text>
<text x="33.5" y="51.9">A6</text>
<text x="113.4" y="48.6">D5</text>
<text x="113.4" y="52.1">D6</text>
<text x="160.5" y="53.7">A3</text>
<text x="160.5" y="50.1">A4</text>
<text x="228.1" y="50.4">A11</text>
<text x="285.8" y="53.7">A2</text>
<text x="285.8" y="50.1">A3</text>
<text x="351.5" y="53.9">A10</text>
<text x="351.5" y="50.5">A14</text>
<text x="33.5" y="55.4">A7</text>
<text x="33.5" y="58.9">A8</text>
<text x="113.4" y="55.7">D7</text>
<text x="160.5" y="57.2">A2</text>
<text x="228.1" y="57.4">A10</text>
<text x="285.8" y="57.2">A1</text>
<text x="351.5" y="57.5">MEM-CE</text>
<text x="33.5" y="62.5">A9</text>
<text x="160.5" y="64.2">A0</text>
<text x="160.5" y="60.7">A1</text>
<text x="228.1" y="64.5">D7</text>
<text x="228.1" y="61">CE</text>
<text x="285.8" y="64.2">D0</text>
<text x="285.8" y="60.7">A0</text>
<text x="351.5" y="64.5">D6</text>
<text x="351.5" y="61">D7</text>
<text x="31.6" y="66">A10</text>
<text x="31.6" y="69.5">A11</text>
<text x="160.5" y="67.8">D0</text>
<text x="160.5" y="71.3">D1</text>
<text x="228.1" y="71.5">D5</text>
<text x="228.1" y="68">D6</text>
<text x="285.8" y="67.8">D1</text>
<text x="285.8" y="71.3">D2</text>
<text x="351.5" y="71.5">D4</text>
<text x="351.5" y="68">D5</text>
<text x="31.6" y="73.1">A12</text>
<text x="31.6" y="76.6">A13</text>
<text x="160.5" y="74.8">D2</text>
<text x="228.1" y="75.1">D4</text>
<text x="351.5" y="75.1">D3</text>
<text x="31.6" y="80.1">A14</text>
<text x="31.6" y="83.6">A15</text>
<text x="228.1" y="78.6">D3</text>
<text x="26.5" y="97.8">RESET</text>
<text x="29.1" y="104.8">IRQB</text>
<text x="29.5" y="108.3">RWB</text>
<text x="118.7" y="112.2">Clock</text>
<text x="247.5" y="124.4">CA1</text>
<text x="157" y="127.7">PA0</text>
<text x="157" y="131.3">PA1</text>
<text x="247.5" y="131.6">A0</text>
<text x="247.5" y="128">CA2</text>
<text x="157" y="134.8">PA2</text>
<text x="247.5" y="135.1">A1</text>
<text x="310.5" y="136.6">PA0</text>
<text x="379.8" y="136.8">PA0</text>
<text x="26.3" y="141.9">CE</text>
<text x="157" y="138.3">PA3</text>
<text x="157" y="141.9">PA4</text>
<text x="247.5" y="138.7">A2</text>
<text x="247.5" y="142.2">A3</text>
<text x="310.5" y="140.1">PA1</text>
<text x="310.5" y="143.6">PA2</text>
<text x="379.8" y="140.3">PA1</text>
<text x="379.8" y="143.9">PA2</text>
<text x="15.7" y="148.9">MEM-CE</text>
<text x="22" y="145.4">Clock</text>
<text x="94" y="149.2">A15</text>
<text x="94" y="145.7">A15</text>
<text x="157" y="145.4">PA5</text>
<text x="157" y="148.9">PA6</text>
<text x="247.5" y="149.1">D0</text>
<text x="247.5" y="145.7">RESET</text>
<text x="310.5" y="147.1">PA3</text>
<text x="379.8" y="147.4">PA3</text>
<text x="94" y="152.8">CE</text>
<text x="156.9" y="156">PB0</text>
<text x="157" y="152.4">PA7</text>
<text x="247.5" y="152.7">D1</text>
<text x="310.5" y="150.7">PA4</text>
<text x="310.5" y="154.2">PA5</text>
<text x="379.8" y="150.9">PA4</text>
<text x="379.8" y="154.4">PA5</text>
<text x="94" y="156.3">A14</text>
<text x="94" y="159.8">CE</text>
<text x="156.9" y="159.5">PB1</text>
<text x="247.5" y="156.2">D2</text>
<text x="247.5" y="159.7">D3</text>
<text x="310.5" y="157.7">PA6</text>
<text x="310.5" y="161.3">PA7</text>
<text x="379.8" y="158">PA6</text>
<text x="379.8" y="161.5">PA7</text>
<text x="94" y="163.4">CS2B</text>
<text x="156.9" y="163">PB2</text>
<text x="156.9" y="166.5">PB3</text>
<text x="247.5" y="163.3">D4</text>
<text x="247.5" y="166.8">D5</text>
<text x="309.7" y="164.8">CA1</text>
<text x="379.8" y="165">CA1</text>
<text x="156.9" y="170.1">PB4</text>
<text x="156.9" y="173.6">PB5</text>
<text x="247.5" y="170.3">D6</text>
<text x="247.5" y="173.8">D7</text>
<text x="309.7" y="168.3">CA2</text>
<text x="379.8" y="168.5">CA2</text>
<text x="156.9" y="177.1">PB6</text>
<text x="247.4" y="177.5">Clock</text>
<text x="156.4" y="184.2">CB1</text>
<text x="156.9" y="180.7">PB7</text>
<text x="247.5" y="181">A13</text>
<text x="247.5" y="184.5">CS2B</text>
<text x="156.4" y="187.7">CB2</text>
<text x="247.5" y="188">RWB</text>
<text x="247.5" y="191.6">IRQB</text>
<text x="312.1" y="196.5">PB0</text>
<text x="381.5" y="196.8">PB0</text>
<text x="312.1" y="200.1">PB1</text>
<text x="312.1" y="203.6">PB2</text>
<text x="381.5" y="200.3">PB1</text>
<text x="381.5" y="203.8">PB2</text>
<text x="312.1" y="207.1">PB3</text>
<text x="381.5" y="207.4">PB3</text>
<text x="312.1" y="210.6">PB4</text>
<text x="312.1" y="214.2">PB5</text>
<text x="381.5" y="210.9">PB4</text>
<text x="381.5" y="214.4">PB5</text>
<text x="312.1" y="217.7">PB6</text>
<text x="312.1" y="221.2">PB7</text>
<text x="381.5" y="217.9">PB6</text>
<text x="381.5" y="221.5">PB7</text>
<text x="311.7" y="224.8">CB1</text>
<text x="381.5" y="225">CB1</text>
<text x="120.5" y="230.8">Clock</text>
<text x="311.7" y="228.3">CB2</text>
<text x="381.5" y="228.5">CB2</text>
<text x="212.2" y="241">Reset</text>
</g>
<g font-size="3.9" fill="#800">
<text x="250.5" y="261.1">TITLE:</text>
<text x="379.1" y="265.8">REV:</text>
<text x="287.4" y="275.3">Company:</text>
<text x="378.7" y="275.9">Sheet: 1/1</text>
<text x="287.4" y="283">Date:</text>
<text x="336.4" y="283.1">Drawn By: robr345</text>
</g>
<g font-size="3.2" fill="#800">
<text x="41.6" y="6.9">1</text>
<text x="110.8" y="6.9">2</text>
<text x="179.9" y="6.9">3</text>
<text x="249.1" y="6.9">4</text>
<text x="318.2" y="6.9">5</text>
<text x="4.1" y="42">A</text>
<text x="405.9" y="42">A</text>
<text x="4.1" y="111.2">B</text>
<text x="405.9" y="111.2">B</text>
<text x="4.1" y="180.3">C</text>
<text x="405.9" y="180.3">C</text>
<text x="4.1" y="249.4">D</text>
<text x="405.9" y="249.4">D</text>
<text x="41.6" y="287.7">1</text>
<text x="110.8" y="287.7">2</text>
<text x="179.9" y="287.7">3</text>
<text x="249.1" y="287.7">4</text>
<text x="318.2" y="287.7">5</text>
</g>
<g font-size="3.2">
<text x="52.9" y="21.9">PART</text>
<text x="181" y="76.2">14</text>
<text x="186.5" y="78">GND</text>
<text x="308" y="72.7">14</text>
<text x="313.5" y="74.5">VSS DQ3</text>
<text x="186.5" y="122.1">1</text>
<text x="190" y="123.9">VSS</text>
<text x="52.5" y="160.9">7</text>
<text x="56" y="162.7">GND</text>
<text x="149.7" y="235">1</text>
<text x="149.7" y="238.5">2</text>
<text x="165.8" y="235">3</text>
<text x="165.8" y="238.5">4</text>
</g>
<g font-size="3.2" fill="#000080">
<text x="73.7" y="21.1">U1</text>
<text x="193.7" y="22.2">U3</text>
<text x="318.9" y="22.5">AS6C62256</text>
<text x="318.9" y="19.3">U4</text>
<text x="73.7" y="24.3">W65C02SP</text>
<text x="193.7" y="25.4">AT28C256-15PU</text>
<text x="346.9" y="99.5">Power On</text>
<text x="346.9" y="96.3">LED1</text>
<text x="368.3" y="100.6">R2</text>
<text x="368.3" y="103.8">220</text>
<text x="200.7" y="114">U2</text>
<text x="200.7" y="117.2">WDC65C22S6TPG-14</text>
<text x="63.2" y="131.6">U5</text>
<text x="344" y="130.1">Port A</text>
<text x="344" y="126.9">J1</text>
<text x="63.2" y="134.8">SN74HC00</text>
<text x="70.2" y="173.2">100nF</text>
<text x="70.2" y="170.1">C1</text>
<text x="285.1" y="177.7">Negative</text>
<text x="285.1" y="174.5">P4</text>
<text x="345.7" y="190.1">Port B</text>
<text x="345.7" y="186.9">J2</text>
<text x="156.6" y="215.6">100nF</text>
<text x="156.6" y="212.4">C3</text>
<text x="82.6" y="220.2">1MHz Crystal Oscillator</text>
<text x="82.6" y="217">X1</text>
<text x="237.5" y="220.4">P3</text>
<text x="274.6" y="221.8">Power OUT</text>
<text x="274.6" y="218.6">P2</text>
<text x="154.5" y="227.2">RESET</text>
<text x="237.5" y="223.6">Power OUT</text>
<text x="154.5" y="230.4">Button</text>
<text x="184.9" y="232.5">1K</text>
<text x="184.9" y="229.3">R1</text>
<text x="34.7" y="239.5">Power IN</text>
<text x="34.7" y="236.3">P1</text>
<text x="21.2" y="250.2">100nF</text>
<text x="21.2" y="247">C2</text>
</g>
<g font-size="3.2" fill="#8d2323">
<text x="57.6" y="28.6">9</text>
<text x="92.1" y="28.6">33</text>
<text x="55.6" y="32.1">10</text>
<text x="55.6" y="35.7">11</text>
<text x="62.8" y="30">A0</text>
<text x="62.8" y="33.5">A1</text>
<text x="84.4" y="30">D0</text>
<text x="84.4" y="33.5">D1</text>
<text x="92.1" y="32.1">32</text>
<text x="92.1" y="35.7">31</text>
<text x="55.6" y="39.2">12</text>
<text x="62.8" y="37.1">A2</text>
<text x="62.8" y="40.6">A3</text>
<text x="84.4" y="37.1">D2</text>
<text x="84.4" y="40.6">D3</text>
<text x="92.1" y="39.2">30</text>
<text x="55.6" y="42.7">13</text>
<text x="55.6" y="46.2">14</text>
<text x="62.8" y="44.1">A4</text>
<text x="62.8" y="47.7">A5</text>
<text x="84.4" y="44.1">D4</text>
<text x="84.4" y="47.7">D5</text>
<text x="92.1" y="42.7">29</text>
<text x="92.1" y="46.2">28</text>
<text x="55.6" y="49.8">15</text>
<text x="55.6" y="53.3">16</text>
<text x="62.8" y="51.2">A6</text>
<text x="84.4" y="51.2">D6</text>
<text x="92.1" y="49.8">27</text>
<text x="92.1" y="53.3">26</text>
<text x="55.6" y="56.8">17</text>
<text x="62.8" y="54.7">A7</text>
<text x="62.8" y="58.2">A8</text>
<text x="84.4" y="54.7">D7</text>
<text x="55.6" y="60.4">18</text>
<text x="55.6" y="63.9">19</text>
<text x="62.8" y="61.8">A9</text>
<text x="62.8" y="65.3">A10</text>
<text x="84.3" y="61.8">NC</text>
<text x="92.1" y="60.4">35</text>
<text x="100.5" y="60.7">NC</text>
<text x="55.6" y="67.4">20</text>
<text x="55.6" y="70.9">22</text>
<text x="62.8" y="68.8">A11</text>
<text x="81.8" y="68.8">VDD</text>
<text x="92.1" y="67.4">8</text>
<text x="55.6" y="74.5">23</text>
<text x="55.6" y="78">24</text>
<text x="62.8" y="72.4">A12</text>
<text x="62.8" y="75.9">A13</text>
<text x="55.6" y="81.5">25</text>
<text x="62.8" y="79.4">A14</text>
<text x="62.8" y="82.9">A15</text>
<text x="82.4" y="82.9">VSS</text>
<text x="92.1" y="81.5">21</text>
<text x="55.6" y="88.6">38</text>
<text x="62.8" y="90">SOB</text>
<text x="55.6" y="95.6">40</text>
<text x="57.6" y="92.1">2</text>
<text x="62.8" y="93.5">RDY</text>
<text x="82.3" y="93.5">MLB</text>
<text x="92.1" y="92.1">5</text>
<text x="92.1" y="95.6">1</text>
<text x="57.6" y="99.2">6</text>
<text x="62.8" y="100.6">NMIB</text>
<text x="62.8" y="97">RESB</text>
<text x="82.6" y="97">VPB</text>
<text x="84.7" y="100.6">BE</text>
<text x="92.1" y="99.2">36</text>
<text x="55.6" y="106.2">34</text>
<text x="57.6" y="102.7">4</text>
<text x="62.8" y="104.1">IRQB</text>
<text x="62.8" y="107.6">RWB</text>
<text x="81.3" y="104.1">PHI1</text>
<text x="81.3" y="107.6">PHI2</text>
<text x="92.1" y="102.7">3</text>
<text x="92.1" y="106.2">39</text>
<text x="57.6" y="109.7">7</text>
<text x="62.8" y="111.2">SYNC</text>
<text x="77.4" y="111.2">PH0-IN</text>
<text x="92.1" y="109.7">37</text>
</g>
<g font-size="3.2" fill="#00f">
<text x="310" y="26.8">1</text>
<text x="313.5" y="28.6">A14 VCC</text>
<text x="183" y="30.4">1</text>
<text x="183" y="33.9">2</text>
<text x="186.5" y="32.1">A14</text>
<text x="186.5" y="35.7">A12</text>
<text x="197.3" y="35.7">WE#</text>
<text x="206.6" y="33.9">27</text>
<text x="310" y="30.4">2</text>
<text x="310" y="33.9">3</text>
<text x="313.5" y="32.1">A12</text>
<text x="313.5" y="35.7">A7</text>
<text x="322.3" y="35.7">A13</text>
<text x="322.8" y="32.1">W#</text>
<text x="330" y="33.9">26</text>
<text x="330" y="30.4">27</text>
<text x="183" y="37.4">3</text>
<text x="183" y="41">4</text>
<text x="186.5" y="39.2">A7</text>
<text x="198.9" y="39.2">A13</text>
<text x="206.6" y="41">25</text>
<text x="206.6" y="37.4">26</text>
<text x="310" y="37.4">4</text>
<text x="310" y="41">5</text>
<text x="313.5" y="39.2">A6</text>
<text x="324.4" y="39.2">A8</text>
<text x="330" y="41">24</text>
<text x="330" y="37.4">25</text>
<text x="183" y="44.5">5</text>
<text x="186.5" y="42.7">A6</text>
<text x="186.5" y="46.2">A5</text>
<text x="200.9" y="46.2">A9</text>
<text x="200.9" y="42.7">A8</text>
<text x="206.6" y="44.5">24</text>
<text x="310" y="44.5">6</text>
<text x="313.5" y="42.7">A5</text>
<text x="313.5" y="46.2">A4</text>
<text x="322.3" y="46.2">A11</text>
<text x="324.4" y="42.7">A9</text>
<text x="330" y="44.5">23</text>
<text x="183" y="48">6</text>
<text x="183" y="51.5">7</text>
<text x="186.5" y="49.8">A4</text>
<text x="186.5" y="53.3">A3</text>
<text x="198" y="53.3">OE#</text>
<text x="198.9" y="49.8">A11</text>
<text x="206.6" y="51.5">22</text>
<text x="206.6" y="48">23</text>
<text x="310" y="48">7</text>
<text x="310" y="51.5">8</text>
<text x="313.5" y="49.8">A3</text>
<text x="313.5" y="53.3">A2</text>
<text x="322.3" y="53.3">A10</text>
<text x="323.5" y="49.8">G#</text>
<text x="330" y="51.5">21</text>
<text x="330" y="48">22</text>
<text x="183" y="55.1">8</text>
<text x="183" y="58.6">9</text>
<text x="186.5" y="56.8">A2</text>
<text x="198.9" y="56.8">A10</text>
<text x="206.6" y="58.6">20</text>
<text x="206.6" y="55.1">21</text>
<text x="308" y="58.6">10</text>
<text x="310" y="55.1">9</text>
<text x="313.5" y="56.8">A1</text>
<text x="323.9" y="56.8">E#</text>
<text x="330" y="58.6">19</text>
<text x="330" y="55.1">20</text>
<text x="181" y="62.1">10</text>
<text x="181" y="65.7">11</text>
<text x="186.5" y="60.4">A1</text>
<text x="186.5" y="63.9">A0</text>
<text x="198.3" y="60.4">CE#</text>
<text x="199.2" y="63.9">IO7</text>
<text x="206.6" y="65.7">18</text>
<text x="206.6" y="62.1">19</text>
<text x="308" y="62.1">11</text>
<text x="308" y="65.7">12</text>
<text x="313.5" y="60.4">A0</text>
<text x="313.5" y="63.9">DQ0 DQ6</text>
<text x="321.6" y="60.4">DQ7</text>
<text x="330" y="65.7">17</text>
<text x="330" y="62.1">18</text>
<text x="181" y="69.2">12</text>
<text x="186.5" y="67.4">IO0</text>
<text x="186.5" y="70.9">IO1</text>
<text x="199.2" y="70.9">IO5</text>
<text x="199.2" y="67.4">IO6</text>
<text x="206.6" y="69.2">17</text>
<text x="308" y="69.2">13</text>
<text x="313.5" y="67.4">DQ1 DQ5</text>
<text x="313.5" y="70.9">QD2 DQ4</text>
<text x="330" y="69.2">16</text>
<text x="181" y="72.7">13</text>
<text x="186.5" y="74.5">IO2</text>
<text x="199.2" y="78">IO3</text>
<text x="199.2" y="74.5">IO4</text>
<text x="206.6" y="76.2">15</text>
<text x="206.6" y="72.7">16</text>
<text x="330" y="72.7">15</text>
<text x="186.5" y="125.6">2</text>
<text x="209.3" y="123.9">CA1</text>
<text x="217.1" y="125.6">39</text>
<text x="217.1" y="122.1">40</text>
<text x="186.5" y="129.2">3</text>
<text x="190" y="127.4">PA0</text>
<text x="190" y="130.9">PA1</text>
<text x="209.3" y="127.4">CA2</text>
<text x="209.3" y="130.9">RS0</text>
<text x="217.1" y="129.2">38</text>
<text x="186.5" y="132.7">4</text>
<text x="186.5" y="136.2">5</text>
<text x="190" y="134.4">PA2</text>
<text x="190" y="138">PA3</text>
<text x="209.3" y="138">RS2</text>
<text x="209.3" y="134.4">RS1</text>
<text x="217.1" y="136.2">36</text>
<text x="217.1" y="132.7">37</text>
<text x="336.5" y="134.4">1</text>
<text x="336.5" y="138">3</text>
<text x="340" y="136.2">1</text>
<text x="349.5" y="136.2">2</text>
<text x="353" y="138">4</text>
<text x="353" y="134.4">2</text>
<text x="52.5" y="139.7">1</text>
<text x="52.5" y="143.3">2</text>
<text x="56" y="141.5">1A</text>
<text x="76" y="143.3">13</text>
<text x="186.5" y="139.7">6</text>
<text x="186.5" y="143.3">7</text>
<text x="190" y="141.5">PA4</text>
<text x="209.3" y="141.5">RS3</text>
<text x="217.1" y="143.3">34</text>
<text x="217.1" y="139.7">35</text>
<text x="336.5" y="141.5">5</text>
<text x="340" y="139.7">3</text>
<text x="340" y="143.3">5</text>
<text x="349.5" y="143.3">6</text>
<text x="349.5" y="139.7">4</text>
<text x="353" y="141.5">6</text>
<text x="52.5" y="146.8">3</text>
<text x="56" y="145">1B</text>
<text x="56" y="148.6">1Y</text>
<text x="70.4" y="145">4B</text>
<text x="70.4" y="148.6">4A</text>
<text x="76" y="146.8">12</text>
<text x="186.5" y="146.8">8</text>
<text x="190" y="145">PA5</text>
<text x="190" y="148.6">PA6</text>
<text x="207.1" y="145">RESB</text>
<text x="211.2" y="148.6">D0</text>
<text x="217.1" y="146.8">33</text>
<text x="336.5" y="145">7</text>
<text x="336.5" y="148.6">9</text>
<text x="340" y="146.8">7</text>
<text x="349.5" y="146.8">8</text>
<text x="353" y="148.6">10</text>
<text x="353" y="145">8</text>
<text x="52.5" y="150.3">4</text>
<text x="52.5" y="153.8">5</text>
<text x="56" y="152.1">2A</text>
<text x="56" y="155.6">2B</text>
<text x="70.4" y="155.6">3B</text>
<text x="70.6" y="152.1">4Y</text>
<text x="76" y="153.8">10</text>
<text x="76" y="150.3">11</text>
<text x="184.5" y="153.8">10</text>
<text x="186.5" y="150.3">9</text>
<text x="190" y="152.1">PA7</text>
<text x="190" y="155.6">PB0</text>
<text x="211.2" y="155.6">D2</text>
<text x="211.2" y="152.1">D1</text>
<text x="217.1" y="153.8">31</text>
<text x="217.1" y="150.3">32</text>
<text x="334.5" y="152.1">11</text>
<text x="334.5" y="155.6">13</text>
<text x="340" y="150.3">9</text>
<text x="340" y="153.8">11</text>
<text x="347.4" y="153.8">12</text>
<text x="347.4" y="150.3">10</text>
<text x="353" y="155.6">14</text>
<text x="353" y="152.1">12</text>
<text x="52.5" y="157.4">6</text>
<text x="56" y="159.1">2Y</text>
<text x="70.4" y="159.1">3A</text>
<text x="76" y="160.9">8</text>
<text x="76" y="157.4">9</text>
<text x="184.5" y="157.4">11</text>
<text x="184.5" y="160.9">12</text>
<text x="190" y="159.1">PB1</text>
<text x="211.2" y="159.1">D3</text>
<text x="217.1" y="160.9">29</text>
<text x="217.1" y="157.4">30</text>
<text x="334.5" y="159.1">15</text>
<text x="340" y="157.4">13</text>
<text x="340" y="160.9">15</text>
<text x="347.4" y="160.9">16</text>
<text x="347.4" y="157.4">14</text>
<text x="353" y="159.1">16</text>
<text x="70.6" y="162.7">3Y</text>
<text x="184.5" y="164.4">13</text>
<text x="184.5" y="168">14</text>
<text x="190" y="162.7">PB2</text>
<text x="190" y="166.2">PB3</text>
<text x="211.2" y="166.2">D5</text>
<text x="211.2" y="162.7">D4</text>
<text x="217.1" y="168">27</text>
<text x="217.1" y="164.4">28</text>
<text x="334.5" y="162.7">17</text>
<text x="334.5" y="166.2">19</text>
<text x="340" y="164.4">17</text>
<text x="340" y="168">19</text>
<text x="347.4" y="168">20</text>
<text x="347.4" y="164.4">18</text>
<text x="353" y="166.2">20</text>
<text x="353" y="162.7">18</text>
<text x="184.5" y="171.5">15</text>
<text x="190" y="169.7">PB4</text>
<text x="190" y="173.2">PB5</text>
<text x="211.2" y="173.2">D7</text>
<text x="211.2" y="169.7">D6</text>
<text x="217.1" y="171.5">26</text>
<text x="184.5" y="175">16</text>
<text x="184.5" y="178.5">17</text>
<text x="190" y="176.8">PB6</text>
<text x="208" y="176.8">PHI2</text>
<text x="217.1" y="178.5">24</text>
<text x="217.1" y="175">25</text>
<text x="184.5" y="182.1">18</text>
<text x="184.5" y="185.6">19</text>
<text x="190" y="180.3">PB7</text>
<text x="190" y="183.8">CB1</text>
<text x="207.1" y="183.8">CS2B</text>
<text x="209.3" y="180.3">CS1</text>
<text x="217.1" y="185.6">22</text>
<text x="217.1" y="182.1">23</text>
<text x="283.6" y="182.1">1</text>
<text x="283.6" y="185.6">2</text>
<text x="287.1" y="183.8">1</text>
<text x="190" y="187.4">CB2</text>
<text x="207.4" y="190.9">IRQB</text>
<text x="208.1" y="187.4">RWB</text>
<text x="217.1" y="189.1">21</text>
<text x="287.1" y="187.4">2</text>
<text x="338.2" y="194.4">1</text>
<text x="338.2" y="197.9">3</text>
<text x="341.7" y="196.2">1</text>
<text x="351.2" y="196.2">2</text>
<text x="354.7" y="197.9">4</text>
<text x="354.7" y="194.4">2</text>
<text x="338.2" y="201.5">5</text>
<text x="341.7" y="199.7">3</text>
<text x="341.7" y="203.2">5</text>
<text x="351.2" y="203.2">6</text>
<text x="351.2" y="199.7">4</text>
<text x="354.7" y="201.5">6</text>
<text x="338.2" y="205">7</text>
<text x="338.2" y="208.5">9</text>
<text x="341.7" y="206.8">7</text>
<text x="351.2" y="206.8">8</text>
<text x="354.7" y="208.5">10</text>
<text x="354.7" y="205">8</text>
<text x="336.2" y="212.1">11</text>
<text x="336.2" y="215.6">13</text>
<text x="341.7" y="210.3">9</text>
<text x="341.7" y="213.8">11</text>
<text x="349.2" y="213.8">12</text>
<text x="349.2" y="210.3">10</text>
<text x="354.7" y="215.6">14</text>
<text x="354.7" y="212.1">12</text>
<text x="336.2" y="219.1">15</text>
<text x="341.7" y="217.3">13</text>
<text x="341.7" y="220.9">15</text>
<text x="349.2" y="220.9">16</text>
<text x="349.2" y="217.3">14</text>
<text x="354.7" y="219.1">16</text>
<text x="68.3" y="227.9">14</text>
<text x="71.3" y="225.8">Vdd</text>
<text x="87.1" y="225.8">Output</text>
<text x="97" y="227.9">8</text>
<text x="235.9" y="227.9">1</text>
<text x="273" y="226.2">1</text>
<text x="276.5" y="227.9">1</text>
<text x="336.2" y="222.6">17</text>
<text x="336.2" y="226.2">19</text>
<text x="341.7" y="224.4">17</text>
<text x="341.7" y="227.9">19</text>
<text x="349.2" y="227.9">20</text>
<text x="349.2" y="224.4">18</text>
<text x="354.7" y="226.2">20</text>
<text x="354.7" y="222.6">18</text>
<text x="235.9" y="231.5">2</text>
<text x="239.4" y="229.7">1</text>
<text x="239.4" y="233.2">2</text>
<text x="273" y="229.7">2</text>
<text x="276.5" y="231.5">2</text>
<text x="33.1" y="243.8">1</text>
<text x="36.6" y="245.6">1</text>
<text x="70.3" y="242">1</text>
<text x="74.8" y="243.5">NC</text>
<text x="97" y="242">7</text>
<text x="33.1" y="247.3">2</text>
<text x="36.6" y="249.1">2</text>
<text x="90.8" y="247">GND</text>
</g>
<g font-size="3.2" fill="#f00">
<text x="330" y="26.8">28</text>
<text x="198.5" y="32.1">VCC</text>
<text x="206.6" y="30.4">28</text>
<text x="67.9" y="141.5">VCC</text>
<text x="76" y="139.7">14</text>
<text x="184.5" y="189.1">20</text>
<text x="190" y="190.9">VDD</text>
</g>
</svg>
